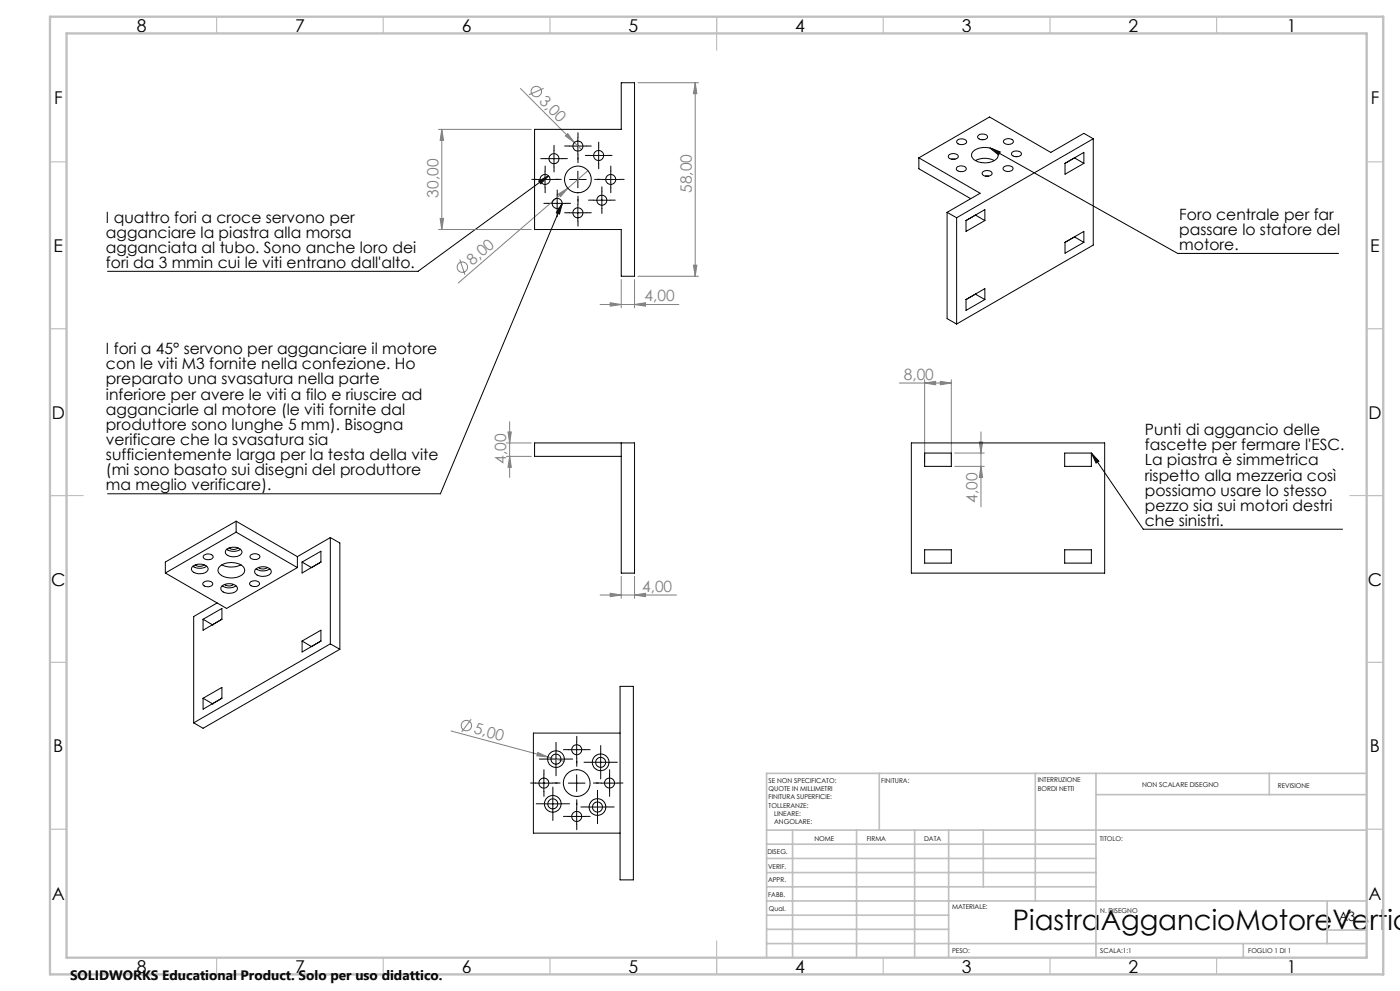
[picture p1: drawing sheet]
<svg xmlns="http://www.w3.org/2000/svg" width="420mm" height="297mm" viewBox="0 0 420 297" stroke-linecap="round" stroke-linejoin="round" font-family="sans-serif">
<g fill="none" stroke="#808080" stroke-width=".3">
<path d="M131.6 38.8h27.8M132.5 38.8v30M132.5 38.8l.6 3.3h-1.1zM156.1 26.5l16.2 16.2M163.1 26.5l-4.4 1.9M191.4 24.8h18.1M208.6 24.8v58M208.6 24.8l.5 3.3h-1.1zM167.5 58.2l2.9-1.8-2.2 2.5zM169.6 40.7l.7-.7 2 2.7zM170.4 56.4l-32.9 28.4M172.3 42.7l2.1 2.1"/>
<path d="M176.4 51.1l-6 5.3M131.6 68.8h27.8M132 65.5h1.1l-.6 3.3zM137.9 77.8l1.6 4.5M208 79.5h1.1l-.5 3.3zM180 91.3h23.7M183.1 90.7l3.3 .6-3.3 .5zM186.4 83.8v8.4M190.4 91.3l3.3-.6v1.1zM190.4 83.8v8.4M191.4 82.8h18.1M269.8 114.8h15.6"/>
<path d="M277.4 114.8l3.3-.5v1zM277.4 113.8v25M282.1 114.3l3.3 .5-3.3 .5zM285.4 113.8v25M151.9 132.7h7.5M151.9 136.8h7.5M152.4 129.5h1l-.5 3.2zM152.9 126.4v16.7M152.9 136.8l.5 3.2h-1zM286.4 139.8h8.9M286.4 135.8h8.9M293.8 132.5h1l-.5 3.3z"/>
<path d="M294.3 129.4v22.5M294.3 139.8l.5 3.3h-1zM180 178.3h23M183.1 177.8l3.3 .5-3.3 .5zM186.4 172.8v6.5M190.4 178.3l3.3-.5v1zM190.4 172.8v6.5M135.3 219.1l29.1 7.8M141.4 215.5l-2.9 3.9M161.3 225.5l3.1 1.4-3.4-.4zM164.4 226.9l4.8 1.3"/>
<circle cx="160.9" cy="27.4" r="1.56"/>
<circle cx="138.7" cy="80.1" r="1.55"/>
<circle cx="139.9" cy="217.5" r="1.56"/>
</g>
<g fill="none" stroke="#000" stroke-width=".3">
<path d="M161 53.8h5M161.6 54.3l3-1.6-2.4 2.4zM163.5 51.3v5M163.7 47.6h5M164.6 52.7l-39.2 28.6h-93.1M166.2 45v5.1M167.1 58.5v5M170.9 43.8h5M170.9 53.8h5M173.4 41.3v5M173.4 51.3v5M177.1 46.6h5"/>
<path d="M179.6 44.1v5M180.6 57.5v5M180.7 53.8h5M183.2 51.3v5M297 44.3l3.1 1.2-.5 .9zM297 44.3l56.3 31.6h48.3M164.6 61h5.1M168.7 60.9l-.8 3.3-1-.4zM168.7 60.9l-36.6 87.1h-99.8M170.9 63.8h5M173.4 61.3v5M178 60h5.1"/>
<path d="M327.4 135.8l15.6 22.8h59.8M327.4 135.8l2.3 2.4-.9 .6zM160.7 234.7h5M163.2 232.2v5M164.3 227.5h5M165.8 238.4v5M166.8 225v5M170.5 224.7h5M170.5 234.7h5M173 222.2v5M173 232.2v5M177.7 228.5h5"/>
<path d="M179.2 239.4v5M180.2 226v5M180.4 234.7h4.9M182.9 232.2v5M163.3 240.9h5M170.5 244.7h5M173 242.2v5M176.7 241.9h5.1"/>
</g>
<g fill="none" stroke="#000" stroke-width=".3" stroke-dasharray="15.2 1.3 1.3 1.3">
<path d="M161 53.8h-1.5M163.5 51.3v-1.5M163.5 56.3v1.5M163.7 47.5h-1.5M166 53.8h1.5M166.2 45v-1.5M166.2 50v1.5M167.2 58.4v-1.5M168.4 53.8h-1.5M168.7 47.5h1.5M170.9 43.8h-1.5M173.4 41.3v-1.5"/>
<path d="M173.4 46.3v1.5M173.4 48.8v-1.5M173.4 58.8v1.5M175.9 43.8h1.5M177.1 46.6h-1.5M178.1 60h-1.5M178.4 53.8h1.5M179.6 44.1v-1.5M179.6 49.1v1.5M180.6 57.5v-1.5M180.7 53.8h-1.5M182.1 46.6h1.5"/>
<path d="M183.1 60h1.5M183.2 51.3v-1.5M183.2 56.3v1.5M185.7 53.8h1.5M164.7 60.9h-1.5M167.2 63.4v1.5M169.7 60.9h1.5M170.9 63.8h-1.5M173.4 61.3v-1.5M173.4 66.3v1.5M175.9 63.8h1.5M180.6 62.5v1.5"/>
<path d="M160.7 234.7h-1.5M163.2 232.2v-1.5M163.2 237.2v1.5M164.3 227.5h-2.5M165.7 234.7h1.5M165.9 238.4v-2.5M166.8 225v-2.5M166.8 230v2.5M168 234.7h-1.5M169.3 227.5h2.5M170.5 224.7h-1.5M173 222.2v-1.5"/>
<path d="M173 227.2v1.5M173 229.7v-1.5M173 239.7v1.5M175.5 224.7h1.5M177.7 228.5h-2.5M178 234.7h1.5M179.3 239.4v-2.5M180.2 226v-2.5M180.2 231v2.5M180.4 234.7h-1.5M182.7 228.5h2.5M182.9 232.2v-1.5"/>
<path d="M182.9 237.2v1.5M185.4 234.7h1.5M163.4 240.9h-2.5M165.9 243.4v2.5M168.4 240.9h2.5M170.5 244.7h-1.5M173 242.2v-1.5M173 247.2v1.5M175.5 244.7h1.5M176.8 241.9h-2.5M179.3 244.4v2.5M181.8 241.9h2.5"/>
</g>
<g fill="none" stroke="#c0c0c0" stroke-width=".35">
<path d="M65 5v5M115 5v5M165 5v5M215 5v10M265 5v5M315 5v5M365 5v5M15 48.5h5M410 48.5h5M15 98.5h5M410 98.5h5M15 148.5h10"/>
<path d="M405 148.5h10M15 198.5h5M410 198.5h5M15 248.5h5M410 248.5h5M65 287v5M115 287v5M165 287v5M215 282v10M265 287v5M315 287v5M365 287v5"/>
</g>
<g fill="none" stroke="#c0c0c0" stroke-width=".5">
<path d="M263.8 231.8v17M310.6 231.8v38.2M328.8 231.8v55.2M328.8 238.2h81.2M380.8 231.8v6.4M410 231.8h-180v55.2M230 248.8h180M230 257.3h98.8M230 253h98.8M237.8 248.8v38.2M257 248.8v38.2M274.4 248.8v38.2"/>
<path d="M284.6 248.8v38.2M295 248.8v17M230 265.8h98.8M230 261.5h98.8M230 278.5h54.6M230 274.3h54.6M230 270h180M398.1 270v12.8M398.1 278.7h11.9M230 282.8h180M373 282.8v4.2"/>
</g>
<path d="M15 5h400v287h-400zM20 10h390v277h-390z" fill="none" stroke="#c0c0c0" stroke-width=".7"/>
<path d="M161.6 54.3l3-1.6-2.4 2.4zM168.7 60.9l-.8 3.3-1-.4zM327.4 135.8l2.3 2.4-.9 .6zM297 44.3l3.1 1.2-.5 .9z" fill="#000"/>
<g fill="#808080">
<path d="M169.6 40.7l.7-.7 2 2.7z"/>
<path d="M161.3 225.5l3.1 1.4-3.4-.4z"/>
<path d="M167.5 58.2l2.9-1.8-2.2 2.5z"/>
<path d="M190.4 178.3l3.3-.5v1zM183.1 177.8l3.3 .5-3.3 .5zM190.4 91.3l3.3-.6v1.1zM183.1 90.7l3.3 .6-3.3 .5z"/>
<path d="M277.4 114.8l3.3-.5v1zM282.1 114.3l3.3 .5-3.3 .5z"/>
<path d="M294.3 139.8l.5 3.3h-1zM293.8 132.5h1l-.5 3.3z"/>
<path d="M152.4 129.5h1l-.5 3.2zM152.9 136.8l.5 3.2h-1zM132.5 38.8l.6 3.3h-1.1zM132 65.5h1.1l-.6 3.3zM208.6 24.8l.5 3.3h-1.1zM208 79.5h1.1l-.5 3.3z"/>
</g>
<g fill="none" stroke="#000" stroke-width=".3">
<path d="M160.4 38.8h26v-14h4v58h-4v-14h-26zM275.7 47.3l18.3 10.6-9.9 5.7M275.7 47.3v3.3l15.5 8.9M284.7 46.4a1.82 1.82 0 0 1 2.8 .6 1.77 1.77 0 0 1-3-.1zM285.5 47.7h1M287.1 50.1a1.8 1.8 0 0 1 2.8 .6 1.79 1.79 0 0 1-3-.1zM287.2 42a1.8 1.8 0 0 1 2.8 .5 1.77 1.77 0 0 1-3 0zM291.9 45.4a5.6 5.6 0 0 1 7.3 .2 1.9 1.9 0 0 1-1.5 2.8 5.4 5.4 0 0 1-6-1.2l-.2-.7zM292.6 48.1h.1a6.3 6.3 0 0 1 5.6 0M293.5 40.6a1.77 1.77 0 0 1 2.8 .5 1.77 1.77 0 0 1-3 0zM294.3 41.8h1M294.9 51.5a1.82 1.82 0 0 1 2.7 .5 1.77 1.77 0 0 1-3 0z"/>
<path d="M295.6 52.8h1M301.1 50.1a1.85 1.85 0 0 1 2.8 .4 1.68 1.68 0 0 1-1.5 .9 1.68 1.68 0 0 1-1.5-1zM301.2 42a1.82 1.82 0 0 1 2.8 .4 1.7 1.7 0 0 1-3 0zM303.6 45.6a1.8 1.8 0 0 1 2.8 .6 1.77 1.77 0 0 1-3-.1zM304.4 46.9h1M319.5 49l5.7-3.3v3.3M319.5 49v3.2l5.7-3.2M322.3 47.3h.1M322.3 47.3l2.9 1.7M322.3 47.3l-2.8 1.7M328 41.6l-41 23.7M328 41.6v31.8l-41 23.7"/>
<path d="M328 41.6l-2.8-1.6-10 5.7-18.3-10.6-21.2 12.2M284.1 63.6l2.9 1.7M284.1 63.6v31.9l2.9 1.6M287 65.3v31.8M289.8 66.1v3.3l5.7-3.3M289.8 66.1l5.7-3.3v3.3M292.6 64.4h.1M292.6 64.4l2.9 1.7M292.6 64.4l-2.8 1.7M319.5 72.6v3.3l5.7-3.3M319.5 72.6l5.7-3.2v3.2M322.3 71h.1"/>
<path d="M322.3 71l2.9 1.6M322.3 71l-2.8 1.6M289.8 89.8l5.7-3.3v3.3M289.8 89.8v3.2l5.7-3.2M292.6 88.2h.1M292.6 88.2l2.9 1.6M292.6 88.2l-2.8 1.6M186.4 132.7v39.1h4v-39.1h-30v4.1h26M273.4 132.7h58v39.1h-58zM277.4 135.8h8v4h-8zM319.4 135.8h8v4h-8zM70.8 156.2l-21.2 12.2v3.3"/>
<path d="M70.8 156.2v3.3M70.8 159.5l-21.2 12.2M70.8 159.5l18.4 10.6M70.8 156.2l18.4 10.6M57.6 170a3.2 3.2 0 0 1 4.8 .3 2.06 2.06 0 0 1-2.6 1.6 1.79 1.79 0 0 1-2.3-1.7zM57.9 169.7v.1a3.7 3.7 0 0 0 4.1-.1M58.6 169.3a2.14 2.14 0 0 0 2.6 0M61.1 174.6a1.74 1.74 0 0 1 2.7 .4 1.74 1.74 0 0 1-2.9 0zM61.2 166.4a1.92 1.92 0 0 1 2.8 .5 1.7 1.7 0 0 1-3-.1zM66 169.8a5.5 5.5 0 0 1 7.2 .4 1.98 1.98 0 0 1-1.8 2.7 5.3 5.3 0 0 1-5.9-1.4l-.1-.8zM66.6 175.6a3.3 3.3 0 0 1 4.6 .6 2.12 2.12 0 0 1-2.6 1.6 1.83 1.83 0 0 1-2.3-1.8zM66.6 169.3a6.3 6.3 0 0 0 5.6 0"/>
<path d="M66.7 175.6a3.9 3.9 0 0 0 4.1 0M67.4 175.2a2.13 2.13 0 0 0 2.7 0M68 164.6l.1 .1a3.7 3.7 0 0 0 4-.1M68.1 164.5a3.2 3.2 0 0 1 4.5 .7 2.06 2.06 0 0 1-2.6 1.7 1.79 1.79 0 0 1-2.3-1.8zM68.8 164.2a2.14 2.14 0 0 0 2.6 0M75 174.6a1.79 1.79 0 0 1 2.9 .4 1.77 1.77 0 0 1-3-.1zM75.1 166.4a1.85 1.85 0 0 1 2.9 .4 1.67 1.67 0 0 1-3 0zM76.6 170.7a3.2 3.2 0 0 1 4.8 .4 2.06 2.06 0 0 1-2.7 1.7 1.83 1.83 0 0 1-2.3-1.8zM76.8 170.5h.1a3.8 3.8 0 0 0 4.1 0M77.6 170.1a2.13 2.13 0 0 0 2.6 0M89.2 170.1l-21.2 12.2-18.4-10.6M89.2 166.8v3.3"/>
<path d="M90.6 168.4v3.3l5.7-3.3M90.6 168.4l5.7-3.2v3.2M90.6 168.4l2.9 1.7M93.5 170.1h.1M96.3 168.4l-2.8 1.7M99.1 161.1l-9.9 5.7M99.1 161.1v31.9M99.1 161.1l2.9 1.6v31.9M277.4 164.8h8v4h-8zM319.4 164.8h8v4h-8zM60.9 185.6l5.7-3.3v3.3M60.9 185.6v3.3l5.7-3.3"/>
<path d="M60.9 185.6l2.8 1.7M63.7 187.3h.1M65.2 180.7l-7.1 4.1v31.8M66.6 185.6l-2.9 1.7M90.6 192.1v3.3l5.7-3.3M90.6 192.1l5.7-3.2v3.2M90.6 192.1l2.9 1.7M93.5 193.8h.1M96.3 192.1l-2.8 1.7M99.1 193l-41 23.6M99.1 193l2.9 1.6M102 194.6l-41.1 23.7-2.8-1.7"/>
<path d="M60.9 209.3l5.7-3.3v3.3M60.9 209.3v3.2l5.7-3.2M60.9 209.3l2.8 1.6M63.7 210.9h.1M66.6 209.3l-2.9 1.6M186 205.7h4v58h-4zM186 219.7h-26v30h26"/>
<circle cx="163.5" cy="53.8" r="1.51"/>
<circle cx="166.2" cy="47.6" r="1.51"/>
<circle cx="173.4" cy="43.8" r="1.48"/>
<circle cx="173.4" cy="53.8" r="4"/>
<circle cx="179.6" cy="46.6" r="1.51"/>
<circle cx="183.2" cy="53.8" r="1.5"/>
<circle cx="167.1" cy="61" r="1.51"/>
<circle cx="173.4" cy="63.8" r="1.5"/>
<circle cx="180.6" cy="60" r="1.51"/>
<circle cx="163.2" cy="234.7" r="1.51"/>
<circle cx="166.8" cy="227.5" r="2.5"/>
<circle cx="166.8" cy="227.5" r="1.51"/>
<circle cx="173" cy="224.7" r="1.5"/>
<circle cx="173" cy="234.7" r="4"/>
<circle cx="180.2" cy="228.5" r="2.5"/>
<circle cx="180.2" cy="228.5" r="1.51"/>
<circle cx="182.9" cy="234.7" r="1.5"/>
<circle cx="165.8" cy="240.9" r="2.5"/>
<circle cx="165.8" cy="240.9" r="1.51"/>
<circle cx="173" cy="244.7" r="1.5"/>
<circle cx="179.2" cy="241.9" r="2.5"/>
<circle cx="179.2" cy="241.9" r="1.51"/>
</g>
<text font-size="8.5" x="303.8" y="278.7">PiastraAggancioMotoreVertic</text>
<g font-size="5.3">
<text x="41" y="9.5">8</text>
<text x="88.5" y="9.5">7</text>
<text x="138.5" y="9.5">6</text>
<text x="188.5" y="9.5">5</text>
<text x="238.5" y="9.5">4</text>
<text x="288.5" y="9.5">3</text>
<text x="338.5" y="9.5">2</text>
<text x="386" y="9.5">1</text>
<text x="16.2" y="31.2">F</text>
<text x="411.2" y="31.2">F</text>
<text x="16.1" y="75.5">E</text>
<text x="411.1" y="75.5">E</text>
<text x="15.5" y="125.5">D</text>
<text x="410.5" y="125.5">D</text>
<text x="15.4" y="175.5">C</text>
<text x="410.4" y="175.5">C</text>
<text x="16" y="225.5">B</text>
<text x="411" y="225.5">B</text>
<text x="15.5" y="269.7">A</text>
<text x="410.5" y="269.7">A</text>
<text x="41" y="291.5">8</text>
<text x="88.5" y="291.5">7</text>
<text x="138.5" y="291.5">6</text>
<text x="188.5" y="291.5">5</text>
<text x="238.5" y="291.5">4</text>
<text x="288.5" y="291.5">3</text>
<text x="338.5" y="291.5">2</text>
<text x="386" y="291.5">1</text>
</g>
<g font-size="4.7" fill="#808080">
<text x="161.5" y="30.4" transform="rotate(45 161.5 30.4)">3,00</text>
<text x="131.6" y="59.2" transform="rotate(-90 131.6 59.2)">30,00</text>
<text x="207.6" y="57.8" transform="rotate(-90 207.6 57.8)">58,00</text>
<text x="141.8" y="79.7" transform="rotate(-41 141.8 79.7)">8,00</text>
<text x="193.3" y="90.2">4,00</text>
<text x="271.1" y="113.8">8,00</text>
<text x="151.9" y="138.9" transform="rotate(-90 151.9 138.9)">4,00</text>
<text x="293.3" y="150.6" transform="rotate(-90 293.3 150.6)">4,00</text>
<text x="192.6" y="177.3">4,00</text>
<text x="142" y="219.8" transform="rotate(15 142 219.8)">5,00</text>
</g>
<g font-size="4.7">
<text x="353.8" y="65.8">Foro centrale per far</text>
<text x="31.8" y="66.7">I quattro fori a croce servono per</text>
<text x="31.8" y="71.2">agganciare la piastra alla morsa</text>
<text x="353.8" y="70.4">passare lo statore del</text>
<text x="31.8" y="75.7">agganciata al tubo. Sono anche loro dei</text>
<text x="353.8" y="74.9">motore.</text>
<text x="31.8" y="80.3">fori da 3 mmin cui le viti entrano dall'alto.</text>
<text x="31.8" y="106.2">I fori a 45° servono per agganciare il motore</text>
<text x="31.8" y="110.7">con le viti M3 fornite nella confezione. Ho</text>
<text x="31.8" y="115.2">preparato una svasatura nella parte</text>
<text x="31.8" y="119.7">inferiore per avere le viti a filo e riuscire ad</text>
<text x="31.8" y="124.3">agganciarle al motore (le viti fornite dal</text>
<text x="31.8" y="128.8">produttore sono lunghe 5 mm). Bisogna</text>
<text x="343.5" y="130.4">Punti di aggancio delle</text>
<text x="31.8" y="133.3">verificare che la svasatura sia</text>
<text x="31.8" y="137.9">sufficientemente larga per la testa della vite</text>
<text x="343.5" y="135">fascette per fermare l'ESC.</text>
<text x="31.8" y="142.4">(mi sono basato sui disegni del produttore</text>
<text x="343.5" y="139.5">La piastra è simmetrica</text>
<text x="31.8" y="146.9">ma meglio verificare).</text>
<text x="343.5" y="144">rispetto alla mezzeria così</text>
<text x="343.5" y="148.5">possiamo usare lo stesso</text>
<text x="343.5" y="153.1">pezzo sia sui motori destri</text>
<text x="343.5" y="157.6">che sinistri.</text>
</g>
<text font-size="4.1" x="21" y="293.7">SOLIDWORKS Educational Product. Solo per uso didattico.</text>
<text font-size="3.9" x="401.6" y="276">A3</text>
<g font-size="2">
<text x="230.6" y="234.6">SE NON SPECIFICATO:</text>
<text x="230.6" y="237.1">QUOTE IN MILLIMETRI</text>
<text x="230.6" y="239.6">FINITURA SUPERFICIE:</text>
<text x="264.4" y="234.6">FINITURA:</text>
<text x="311.3" y="234.5">INTERRUZIONE</text>
<text x="311.3" y="237">BORDI NETTI</text>
<text x="342.6" y="236">NON SCALARE DISEGNO</text>
<text x="383.3" y="236.2">REVISIONE</text>
<text x="230.6" y="242.1">TOLLERANZE:</text>
<text x="232.2" y="244.6">LINEARE:</text>
<text x="232.2" y="247.1">ANGOLARE:</text>
<text x="244.3" y="252">NOME</text>
<text x="260" y="251.9">FIRMA</text>
<text x="277.2" y="251.9">DATA</text>
<text x="330" y="251.9">TITOLO:</text>
<text x="230.2" y="256.1">DISEG.</text>
<text x="230.4" y="260.3">VERIF.</text>
<text x="230.4" y="264.4">APPR.</text>
<text x="230.5" y="268.8">FABB.</text>
<text x="230.7" y="273.1">Qual.</text>
<text x="285.7" y="272.5">MATERIALE:</text>
<text x="330.1" y="273.6">N. DISEGNO</text>
<text x="285.6" y="285.5">PESO:</text>
<text x="330.1" y="285.6">SCALA:1:1</text>
<text x="374.5" y="285.6">FOGLIO 1 DI 1</text>
</g>
</svg>
